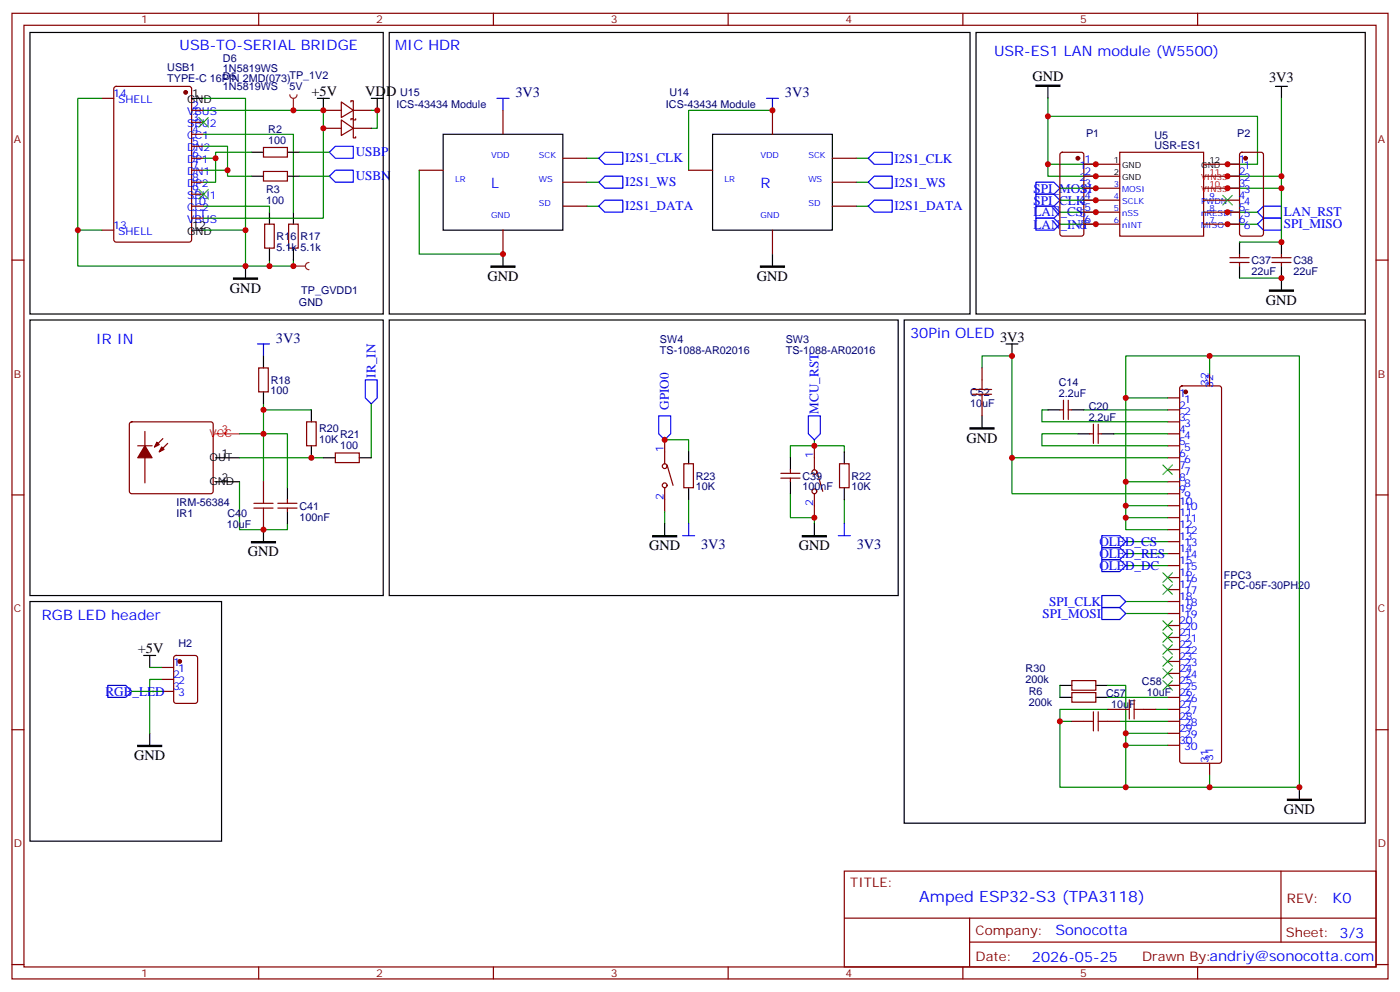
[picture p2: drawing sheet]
<svg xmlns="http://www.w3.org/2000/svg" width="412mm" height="292mm" viewBox="0 0 412 292" stroke-linecap="round" stroke-linejoin="round" font-family="sans-serif">
<g fill="none" stroke="#870000" stroke-width=".35">
<path d="M3.5 3.9h405.4v284.4h-405.4zM7.1 7.4h398.2v277.3h-398.2zM76.2 3.9v3.5M145.3 3.9v3.5M214.5 3.9v3.5M283.6 3.9v3.5M352.8 3.9v3.5M3.5 76.6h3.6M78 66h2.8v7.1h-2.8zM85 66h2.8v7.1h-2.8zM405.3 76.6h3.6M3.5 145.7h3.6"/>
<path d="M405.3 145.7h3.6M3.5 214.9h3.6M405.3 214.9h3.6M248.7 256.5h156.6v28.2h-156.6zM377.3 256.5v20.9M248.7 270.4h156.5M285.6 277.4h119.6M285.6 270.4v14.1M3.5 284h3.6M76.2 284.7v3.6M145.3 284.7v3.6M214.5 284.7v3.6"/>
<path d="M283.6 284.7v3.6M352.8 284.7v3.6M405.3 284h3.6"/>
</g>
<path d="M79.4 76.6v1.8h-7.1M86.4 76.6v1.8h-7M70.6 141.9v14.1h14.1v-1.8" fill="none" stroke="#008700" stroke-width=".35"/>
<path d="M79.4 62.5v3.5M79.4 73.1v3.5M86.4 62.5v3.5M86.4 73.1v3.5" fill="none" stroke="#000" stroke-width=".35"/>
<path d="M38.3 124.4l.5-.2h23.3l.5 .2 .2 .5v19.8l-.2 .5-.5 .2h-23.3l-.5-.3-.2-.4v-19.8z" fill="#fff" stroke="#870000" stroke-width=".35"/>
<g fill="none" stroke="#000" stroke-width=".35">
<path d="M8.8 9.6h104.1v82.9h-104.1zM287.5 9.6h114.7v82.9h-114.7zM56.4 29h3.6M308.7 25.4v3.6M375.7 25.4h3.5M377.5 25.4v3.6M56.4 67.8h3.6M72.3 78.4v3.5M365.1 71.3v3.5M365.1 78.4v3.5M377.5 71.3v3.5M377.5 78.4v7"/>
<path d="M8.8 94.2h104.1v81.2h-104.1zM77.6 104.8v3.5M77.6 115.4v3.5M63.5 134.8h7.1M91.7 120.7v3.5M91.7 131.3v3.5M95.2 134.8h3.6M105.8 134.8h3.6M63.5 141.9h7.1M77.6 156v3.5M84.7 143.6v3.5M84.7 150.7v3.5"/>
</g>
<path d="M63.5 127.7h7.1" fill="none" stroke="#f00" stroke-width=".35"/>
<g fill="#870000" stroke="#870000" stroke-width=".35">
<path d="M42.7 131.3l2.1 3.5h-4.2z"/>
<path d="M47.6 131.6l.7 .7-1.4 .7z"/>
<path d="M46.2 130.2l.7 .7-1.4 .7z"/>
<circle cx="54.7" cy="27.2" r=".53"/>
</g>
<g fill="none" stroke="#870000" stroke-width=".35">
<path d="M30 29h3.5M33.7 25.6l.5-.2h21.5l.7 .5v44.7l-.4 .6-21.8 .1-.6-.5-.1-44.7zM56.4 32.5h3.6M56.4 36h3.6M56.4 39.5h3.6M56.4 43.1h3.6M56.4 46.6h3.6M56.4 50.1h3.6M56.4 53.7h3.6M56.4 57.2h3.6M322.8 48.4h7M322.8 51.9h7"/>
<path d="M322.8 55.4h7M322.8 58.9h7M329.8 44.8h24.7v24.7h-24.7zM354.5 48.4h7.1M354.5 51.9h7.1M354.5 55.4h7.1M354.5 58.9h7.1M30 67.8h3.5M56.4 60.7h3.6M56.4 64.2h3.6M322.8 62.5h7M322.8 66h7"/>
<path d="M354.5 62.5h7.1M354.5 66h7.1M362.3 77.3h5.6M362.3 75.9h5.6M365.1 74.8v1.1M365.1 77.3v1.1M374.6 77.3h5.7M374.6 75.9h5.7M377.5 74.8v1.1M377.5 77.3v1.1M76.2 108.3h2.8v7.1h-2.8zM40.6 131.3h4.2"/>
<path d="M42.7 127v15.2M48 129.2l-2.5 2.4M49.4 130.6l-2.5 2.4M90.3 124.2h2.8v7.1h-2.8zM98.8 133.4h7v2.8h-7zM77.6 141.9v3.5M77.6 152.4v3.6M81.8 148.2h5.7M81.8 149.6h5.7M84.7 147.1v1.1M84.7 149.6v1.1"/>
</g>
<path d="M305.2 25.1h7v.3h-7zM68.8 81.9h7v.3h-7zM373.9 85.4h7.1v.4h-7.1zM74.1 159.5h7v.3h-7z" fill="#000" stroke="#000" stroke-width=".35"/>
<g fill="none" stroke="#008700" stroke-width=".35">
<path d="M30 29h-7.1v38.8h7.1M60 29h12.3v38.8M60 32.5h35.2v31.7h-35.2M60 39.5h26.4v23M308.7 29v19.4h14.1M308.7 34.3h61.7v14.1h-8.8M377.5 29v22.9h-15.9M60 46.6h3.5M60 50.1h7M308.7 48.4v3.5h14.1M312.2 55.4h10.6M312.2 58.9h10.6"/>
<path d="M377.5 51.9v3.5h-15.9M377.5 55.4v15.9h-12.4M22.9 67.8v10.6h49.4v-10.6h-12.3M60 60.7h19.4v1.8M312.2 62.5h10.6M312.2 66h10.6M361.6 62.5h8.8M361.6 66h8.8M365.1 81.9h12.4M77.6 118.9v23M109.4 118.9v15.9M70.6 127.7h14.1v15.9"/>
<path d="M70.6 134.8h24.6M77.6 120.7h14.1"/>
</g>
<path d="M74.8 149.6h5.6M74.8 148.2h5.6M77.6 145.4v2.8M77.6 149.6v2.8" fill="none" stroke="#a10000" stroke-width=".35"/>
<path d="M97 44.8l1.8-1.7h5.3v3.5h-5.3zM97 51.9l1.8-1.8h5.3v3.6h-5.3zM305.2 53.7h5.2l1.8 1.7-1.8 1.8h-5.2zM305.2 57.2h5.2l1.8 1.7-1.8 1.8h-5.2zM305.2 60.7h5.2l1.8 1.8-1.8 1.7h-5.2zM305.2 64.2h5.2l1.8 1.8-1.8 1.8h-5.2zM370.4 66l1.8-1.8h5.3v3.6h-5.3zM370.4 62.5l1.8-1.8h5.3v3.5h-5.3zM75.8 101.3h3.6M77.6 101.3v3.5M107.6 111.9h3.5v5.3l-1.7 1.7-1.8-1.7z" fill="none" stroke="#00f" stroke-width=".35"/>
<path d="M58.6 34.6l2.8 2.8M61.4 34.6l-2.8 2.8M58.6 55.8l2.8 2.8M61.4 55.8l-2.8 2.8M360.2 57.5l2.8 2.9M363 57.5l-2.8 2.9" fill="none" stroke="#3c3" stroke-width=".35"/>
<path d="M86.4 78.4h3.6M91 77.3a1.06 1.06 0 0 0-1 1.1 1.06 1.06 0 0 0 1 1" fill="none" stroke="#8c2424" stroke-width=".35"/>
<circle cx="86.4" cy="78.4" r=".18" fill="#8c2424"/>
<path d="M93.5 29h3.5M95.2 29v3.5M8.8 177.1h56.5v70.6h-56.5zM42.3 193h3.6M44.1 193v3.5M44.1 215.9v3.6" fill="none" stroke="#000" stroke-width=".35"/>
<path d="M47.6 196.5h3.6M51.4 193.2l.5-.2h5.6l.7 .4v13l-.5 .7h-5.8l-.7-.4v-13zM47.6 200.1h3.6M47.6 203.6h3.6" fill="none" stroke="#870000" stroke-width=".35"/>
<circle cx="52.9" cy="194.8" r=".53" fill="#870000" stroke="#870000" stroke-width=".35"/>
<path d="M40.6 219.5h7v.3h-7z" fill="#000" stroke="#000" stroke-width=".35"/>
<path d="M44.1 196.5h3.5M38.8 203.6h8.8M47.6 200.1h-3.5v15.8" fill="none" stroke="#008700" stroke-width=".35"/>
<path d="M31.7 201.8h5.3l1.8 1.8-1.8 1.8h-5.3z" fill="none" stroke="#00f" stroke-width=".35"/>
<path d="M85.4 27.9a1.06 1.06 0 0 0 1 1.1 1.06 1.06 0 0 0 1.1-1.1M86.4 29v3.5" fill="none" stroke="#8c2424" stroke-width=".35"/>
<circle cx="86.4" cy="32.5" r=".18" fill="#8c2424"/>
<path d="M144.6 78.4h7.1v.3h-7.1zM224 78.4h7.1v.3h-7.1zM285.8 126h7v.3h-7zM192.3 157.7h7v.4h-7zM236.4 157.7h7v.4h-7zM379.2 235.3h7.1v.4h-7.1z" fill="#000" stroke="#000" stroke-width=".35"/>
<g fill="none" stroke="#000" stroke-width=".35">
<path d="M114.7 9.6h171.1v82.9h-171.1zM109.4 29h3.5M111.1 29v3.5M130.5 39.5h35.3v28.3h-35.3zM209.9 39.5h35.3v28.3h-35.3zM74.1 44.8h3.5M74.1 51.9h3.5M84.7 44.8h3.5M84.7 51.9h3.5M148.2 74.8v3.6M227.5 74.8v3.6M114.7 94.2h149.9v81.2h-149.9z"/>
<path d="M266.3 94.2h135.9v148.2h-135.9zM296.3 101.3h3.6M298.1 101.3v3.5M202.8 133v3.6M232.8 134.8v3.5M248.7 133v3.6M289.3 122.4v3.6M308.7 120.7h3.5M315.7 120.7h3.6M317.5 127.7h3.5M324.6 127.7h3.5M195.8 154.2v3.5"/>
<path d="M202.8 143.6v3.5M232.8 141.9v3.5M239.9 154.2v3.5M248.7 143.6v3.5M312.2 205.4h3.5M312.2 201.8h3.5M322.8 205.4h3.5M322.8 201.8h3.5M382.8 231.8v3.5"/>
</g>
<g fill="none" stroke="#870000" stroke-width=".35">
<path d="M95.2 32.5h5.3M95.2 37.8h5.3M100.5 30l3.6 2.5-3.6 2.1zM100.5 35.3l3.6 2.5-3.6 2.1zM103.4 30v-.3h.7v2.8M103.4 35.3v-.3h.7v2.8M104.1 32.5v2.8h.7v-.3M104.1 37.8v2.8h.7v-.3M104.1 32.5h5.3M104.1 37.8h5.3M148.2 32.5v7M227.5 32.5v7"/>
<path d="M77.6 43.4h7.1v2.8h-7.1zM77.6 50.5h7.1v2.8h-7.1zM123.5 50.1h7M165.8 46.6h7.1M165.8 53.7h7.1M202.8 50.1h7.1M245.2 46.6h7M245.2 53.7h7M312.4 45l.5-.2h5.7l.6 .5 .1 23.5-.5 .7h-5.9l-.6-.4-.1-23.6zM319.3 48.4h3.5M319.3 51.9h3.5M319.3 55.4h3.5"/>
<path d="M319.3 58.9h3.5M361.6 48.4h3.5M361.6 51.9h3.5M361.6 55.4h3.5M361.6 58.9h3.5M365.4 45l.4-.2h5.7l.6 .5 .1 23.5-.5 .7h-5.9l-.6-.4-.1-23.6zM148.2 67.8v7M165.8 60.7h7.1M227.5 67.8v7M245.2 60.7h7M319.3 62.5h3.5M319.3 66h3.5"/>
<path d="M361.6 62.5h3.5M361.6 66h3.5M289.3 108.3v3.6M289.3 118.9v3.5M313.3 117.9v5.6M314.7 117.9v5.6M344 117.2h3.5M347.7 113.8l.5-.2h10.9l.5 .2 .2 .5v109.7l-.2 .5-.5 .3h-10.9l-.5-.3-.2-.5v-109.7zM356.3 110.1v3.5M195.8 129.5v7.1M196.5 136.9l1.8 6M201.4 136.6h2.9v7h-2.9z"/>
<path d="M230 139.4h5.7M232.8 138.3v1.1M239.9 131.3v7M240.6 138.7l1.8 6M247.3 136.6h2.8v7h-2.8zM312.2 120.7h1.1M314.7 120.7h1M321 127.7h1.1M322.1 124.9v5.7M323.5 127.7h1.1M323.5 124.9v5.7M344 120.7h3.5"/>
<path d="M344 124.2h3.5M344 127.7h3.5M344 131.3h3.5M344 134.8h3.5M344 138.3h3.5M195.8 143.6v7.1M230 140.8h5.7M232.8 140.8v1.1M239.9 145.4v7M344 141.9h3.5M344 145.4h3.5M344 148.9h3.5"/>
<path d="M344 152.4h3.5M344 156h3.5M344 159.5h3.5M344 163h3.5M344 166.5h3.5M344 170.1h3.5M344 173.6h3.5M344 177.1h3.5M344 180.7h3.5M344 184.2h3.5M344 187.7h3.5M344 191.2h3.5"/>
<path d="M344 194.8h3.5M344 198.3h3.5M315.7 203.9h7.1v2.9h-7.1zM315.7 200.4h7.1v2.8h-7.1zM315.7 212.4h3.6M326.3 208.9h3.5M326.3 212.4h3.5M336.9 208.9h3.5M344 201.8h3.5M344 205.4h3.5M344 208.9h3.5M344 212.4h3.5"/>
<path d="M344 215.9h3.5M344 219.5h3.5M356.3 224.8v3.5"/>
<circle cx="195.8" cy="137.3" r=".71"/>
<circle cx="239.9" cy="139" r=".71"/>
<circle cx="195.8" cy="142.9" r=".71"/>
<circle cx="239.9" cy="144.7" r=".71"/>
</g>
<g fill="#870000" stroke="#870000" stroke-width=".35">
<circle cx="349.2" cy="115.4" r=".53"/>
<circle cx="317.5" cy="46.6" r=".53"/>
<circle cx="366.9" cy="46.6" r=".53"/>
</g>
<g fill="none" stroke="#008700" stroke-width=".35">
<path d="M109.4 32.5h1.7v5.3h-1.7M227.5 32.5h-24.7v17.6M60 43.1h7v8.8h7.1M74.1 44.8h-10.6v8.9h-3.5M88.2 44.8h8.8M88.2 51.9h8.8M123.5 50.1v24.7h24.7M172.9 46.6h3.5M172.9 53.7h3.5M252.2 46.6h3.6M252.2 53.7h3.6M172.9 60.7h3.5"/>
<path d="M252.2 60.7h3.6M289.3 108.3v-3.5h8.8v30h45.9M331.6 117.2v24.7h12.4M356.3 104.8h26.5v127h-26.5v-3.5M356.3 110.1v-5.3h-24.7v12.4h12.4M195.8 129.5h7v3.5M239.9 131.3h-7.1v3.5M239.9 131.3h8.8v1.7M239.9 129.5v1.8M298.1 134.8v10.6h45.9M308.7 120.7h-1.8v3.5h37.1M317.5 127.7h-10.6v3.6h37.1"/>
<path d="M319.3 120.7h24.7M328.1 127.7h15.9M195.8 150.7v3.5M202.8 147.1v7.1M232.8 145.4v7h7.1v1.8M248.7 147.1v7.1M331.6 141.9v7h12.4M331.6 148.9v3.5h12.4M331.6 152.4v3.6h12.4M331.6 159.5h12.4M331.6 163h12.4M331.6 166.5h12.4"/>
<path d="M331.6 177.1h12.4M331.6 180.7h12.4M312.2 201.8v3.6M315.7 212.4h-3.5v19.4h19.4M326.3 208.9h-14.1v3.5M326.3 201.8h5.3v14.1M326.3 205.4h17.7M329.8 212.4h14.2M340.4 208.9h3.6M344 219.5h-12.4v12.3h24.7M344 215.9h-12.4v3.6"/>
</g>
<g fill="none" stroke="#3c3" stroke-width=".35">
<path d="M342.5 136.9l2.9 2.8M345.4 136.9l-2.9 2.8M342.5 168.7l2.9 2.8M342.5 172.2l2.9 2.8M345.4 168.7l-2.9 2.8M345.4 172.2l-2.9 2.8M342.5 182.8l2.9 2.8M342.5 186.3l2.9 2.8M342.5 196.9l2.9 2.8M342.5 193.4l2.9 2.8M342.5 189.8l2.9 2.9M345.4 182.8l-2.9 2.8"/>
<path d="M345.4 186.3l-2.9 2.8M345.4 196.9l-2.9 2.8M345.4 193.4l-2.9 2.8M345.4 189.8l-2.9 2.9M342.5 200.4l2.9 2.8M345.4 200.4l-2.9 2.8"/>
</g>
<path d="M286.5 116.1h5.6M286.5 114.7h5.6M289.3 111.9v2.8M289.3 116.1v2.8M319.3 212.4h2.8M322.1 209.6v5.6M323.5 212.4h2.8M323.5 209.6v5.6M329.8 208.9h2.9M332.7 206.1v5.6M334.1 208.9h2.8M334.1 206.1v5.6" fill="none" stroke="#a10000" stroke-width=".35"/>
<g fill="none" stroke="#00f" stroke-width=".35">
<path d="M146.4 29h3.5M148.2 29v3.5M225.8 29h3.5M227.5 29v3.5M176.4 53.7l1.8-1.8h5.2v3.5h-5.2zM178.2 44.8h5.2v3.6h-5.2l-1.8-1.8zM255.8 46.6l1.7-1.8h5.3v3.6h-5.3zM255.8 53.7l1.7-1.8h5.3v3.5h-5.3zM176.4 60.7l1.8-1.8h5.2v3.6h-5.2zM255.8 60.7l1.7-1.8h5.3v3.6h-5.3zM194 122.4h3.6v5.3l-1.8 1.8-1.8-1.8zM238.1 122.4h3.6v5.3l-1.8 1.8-1.8-1.8z"/>
<path d="M201.1 157.7h3.5M202.8 154.2v3.5M246.9 157.7h3.6M248.7 154.2v3.5M324.6 157.7h5.2l1.8 1.8-1.8 1.8h-5.2zM324.6 161.3h5.2l1.8 1.7-1.8 1.8h-5.2zM324.6 164.8h5.2l1.8 1.7-1.8 1.8h-5.2zM324.6 175.4h5.2l1.8 1.7-1.8 1.8h-5.2zM324.6 178.9h5.2l1.8 1.8-1.8 1.7h-5.2z"/>
</g>
<g fill="#c00">
<circle cx="79.4" cy="78.4" r=".88"/>
<circle cx="77.6" cy="156" r=".88"/>
<circle cx="77.6" cy="127.7" r=".88"/>
<circle cx="91.7" cy="134.8" r=".88"/>
<circle cx="77.6" cy="120.7" r=".88"/>
<circle cx="22.9" cy="67.8" r=".88"/>
<circle cx="72.3" cy="78.4" r=".88"/>
<circle cx="72.3" cy="67.8" r=".88"/>
<circle cx="63.5" cy="46.6" r=".88"/>
<circle cx="67" cy="50.1" r=".88"/>
<circle cx="308.7" cy="48.4" r=".88"/>
<circle cx="308.7" cy="34.3" r=".88"/>
<circle cx="377.5" cy="51.9" r=".88"/>
<circle cx="377.5" cy="55.4" r=".88"/>
<circle cx="377.5" cy="71.3" r=".88"/>
<circle cx="377.5" cy="81.9" r=".88"/>
<circle cx="86.4" cy="78.4" r=".88"/>
<circle cx="95.3" cy="32.5" r=".88"/>
<circle cx="86.4" cy="32.5" r=".88"/>
<circle cx="298.1" cy="104.8" r=".88"/>
<circle cx="356.3" cy="104.8" r=".88"/>
<circle cx="382.8" cy="231.8" r=".88"/>
<circle cx="356.3" cy="231.8" r=".88"/>
<circle cx="298.1" cy="134.8" r=".88"/>
<circle cx="331.6" cy="117.2" r=".88"/>
<circle cx="331.6" cy="141.9" r=".88"/>
<circle cx="331.6" cy="148.9" r=".88"/>
<circle cx="331.6" cy="152.4" r=".88"/>
<circle cx="331.6" cy="219.5" r=".88"/>
<circle cx="331.6" cy="231.8" r=".88"/>
<circle cx="312.2" cy="212.4" r=".88"/>
<circle cx="331.6" cy="215.9" r=".88"/>
<circle cx="322.8" cy="48.4" r=".88"/>
<circle cx="322.8" cy="51.9" r=".88"/>
<circle cx="322.8" cy="55.4" r=".88"/>
<circle cx="322.8" cy="58.9" r=".88"/>
<circle cx="322.8" cy="62.5" r=".88"/>
<circle cx="322.8" cy="66" r=".88"/>
<circle cx="361.6" cy="48.4" r=".88"/>
<circle cx="361.6" cy="51.9" r=".88"/>
<circle cx="361.6" cy="55.4" r=".88"/>
<circle cx="361.6" cy="62.5" r=".88"/>
<circle cx="361.6" cy="66" r=".88"/>
<circle cx="239.9" cy="152.4" r=".88"/>
<circle cx="239.9" cy="131.3" r=".88"/>
<circle cx="195.8" cy="129.5" r=".88"/>
<circle cx="227.5" cy="32.5" r=".88"/>
<circle cx="148.2" cy="74.8" r=".88"/>
<circle cx="95.3" cy="37.8" r=".88"/>
<circle cx="111.1" cy="32.5" r=".88"/>
</g>
<text font-size="4.6" fill="#00f" x="270.8" y="265.5">Amped ESP32-S3 (TPA3118)</text>
<g font-size="4.2" fill="#00f">
<text x="52.9" y="14.9">USB-TO-SERIAL BRIDGE</text>
<text x="116.4" y="14.9">MIC HDR</text>
<text x="292.8" y="16.6">USR-ES1 LAN module (W5500)</text>
<text x="144.6" y="55.4">L</text>
<text x="224" y="55.4">R</text>
<text x="28.2" y="101.3">IR IN</text>
<text x="268.1" y="99.5">30Pin OLED</text>
<text x="12.3" y="182.4">RGB LED header</text>
<text x="392.5" y="265.8">K0</text>
<text x="310.9" y="275.3">Sonocotta</text>
<text x="304" y="283.1">2026-05-25</text>
</g>
<g font-size="4.2">
<text x="304.1" y="24">GND</text>
<text x="91.7" y="28.3">+5V</text>
<text x="107.6" y="28.3">VDD</text>
<text x="373.8" y="24.3">3V3</text>
<text x="143.6" y="82.7">GND</text>
<text x="223" y="82.7">GND</text>
<text x="67.7" y="86.2">GND</text>
<text x="372.9" y="89.7">GND</text>
<text x="294.6" y="100.6">3V3</text>
<text x="284.7" y="130.3">GND</text>
<text x="191.2" y="162">GND</text>
<text x="235.3" y="162">GND</text>
<text x="73" y="163.7">GND</text>
<text x="40.6" y="192.3">+5V</text>
<text x="39.5" y="223.9">GND</text>
<text x="378.2" y="239.7">GND</text>
</g>
<g font-size="4.2" fill="#000080">
<text x="151.8" y="28.7">3V3</text>
<text x="231.2" y="28.7">3V3</text>
<text x="81.3" y="100.9">3V3</text>
<text x="206.5" y="161.6">3V3</text>
<text x="252.4" y="161.6">3V3</text>
</g>
<g font-size="3.9" fill="#00f">
<text x="104.8" y="46">USBP</text>
<text x="184.1" y="47.8">I2S1_CLK</text>
<text x="263.5" y="47.9">I2S1_CLK</text>
<text x="104.8" y="53.1">USBN</text>
<text x="184.1" y="54.9">I2S1_WS</text>
<text x="263.5" y="54.9">I2S1_WS</text>
<text x="304.4" y="56.7">SPI_MOSI</text>
<text x="184.1" y="62">I2S1_DATA</text>
<text x="263.5" y="61.9">I2S1_DATA</text>
<text x="304.4" y="60.2">SPI_CLK</text>
<text x="304.4" y="63.7">LAN_CS</text>
<text x="378.2" y="63.7">LAN_RST</text>
<text x="304.4" y="67.3">LAN_INT</text>
<text x="378.2" y="67.2">SPI_MISO</text>
<text x="110.6" y="111.2" transform="rotate(-90 110.6 111.2)">IR_IN</text>
<text x="197" y="120.7" transform="rotate(-90 197 120.7)">GPIO0</text>
<text x="241.1" y="121.9" transform="rotate(-90 241.1 121.9)">MCU_RST</text>
<text x="323.8" y="160.7">OLED_CS</text>
<text x="323.8" y="164.3">OLED_RES</text>
<text x="323.8" y="167.8">OLED_DC</text>
<text x="309" y="178.4">SPI_CLK</text>
<text x="307.1" y="182">SPI_MOSI</text>
<text x="31" y="204.9">RGB_LED</text>
</g>
<g font-size="3.9" fill="#800">
<text x="250.5" y="261.1">TITLE:</text>
<text x="379.1" y="265.8">REV:</text>
<text x="287.4" y="275.3">Company:</text>
<text x="378.7" y="275.9">Sheet: 3/3</text>
<text x="287.4" y="283">Date:</text>
<text x="336.4" y="283.1">Drawn By:andriy@sonocotta.com</text>
</g>
<g font-size="3.2" fill="#800">
<text x="41.6" y="6.9">1</text>
<text x="110.8" y="6.9">2</text>
<text x="179.9" y="6.9">3</text>
<text x="249.1" y="6.9">4</text>
<text x="318.2" y="6.9">5</text>
<text x="4.1" y="42">A</text>
<text x="405.9" y="42">A</text>
<text x="4.1" y="111.2">B</text>
<text x="405.9" y="111.2">B</text>
<text x="4.1" y="180.3">C</text>
<text x="405.9" y="180.3">C</text>
<text x="4.1" y="249.4">D</text>
<text x="405.9" y="249.4">D</text>
<text x="41.6" y="287.7">1</text>
<text x="110.8" y="287.7">2</text>
<text x="179.9" y="287.7">3</text>
<text x="249.1" y="287.7">4</text>
<text x="318.2" y="287.7">5</text>
</g>
<g font-size="3.2" fill="#000080">
<text x="49.3" y="21">USB1</text>
<text x="65.7" y="21.3">1N5819WS</text>
<text x="65.7" y="18.2">D6</text>
<text x="65.7" y="23.4">D5</text>
<text x="85.3" y="23.3">TP_1V2</text>
<text x="49.3" y="24.2">TYPE-C 16PIN 2MD(073)</text>
<text x="65.7" y="26.6">1N5819WS</text>
<text x="85.3" y="26.6">5V</text>
<text x="117.8" y="28.3">U15</text>
<text x="197.2" y="28.3">U14</text>
<text x="116.8" y="31.9">ICS-43434 Module</text>
<text x="196.2" y="31.9">ICS-43434 Module</text>
<text x="79" y="39.1">R2</text>
<text x="319.9" y="40.4">P1</text>
<text x="340.1" y="40.8">U5</text>
<text x="364.5" y="40.4">P2</text>
<text x="79" y="42.4">100</text>
<text x="340.1" y="43.8">USR-ES1</text>
<text x="78.4" y="56.9">R3</text>
<text x="78.4" y="60.1">100</text>
<text x="81.5" y="70.7">R16</text>
<text x="88.5" y="70.7">R17</text>
<text x="81.5" y="73.9">5.1k 5.1k</text>
<text x="368.7" y="77.7">C37</text>
<text x="381" y="77.7">C38</text>
<text x="368.7" y="80.9">22uF</text>
<text x="381" y="80.9">22uF</text>
<text x="88.8" y="86.5">TP_GVDD1</text>
<text x="88.1" y="90.1">GND</text>
<text x="194.4" y="101.1">SW4</text>
<text x="231.5" y="101.1">SW3</text>
<text x="194.4" y="104.2">TS-1088-AR02016</text>
<text x="231.5" y="104.2">TS-1088-AR02016</text>
<text x="79.7" y="112.9">R18</text>
<text x="311.9" y="113.6">C14</text>
<text x="79.7" y="116.1">100</text>
<text x="285.8" y="119.7">10uF</text>
<text x="285.8" y="116.5">C52</text>
<text x="311.9" y="116.8">2.2uF</text>
<text x="320.7" y="123.9">2.2uF</text>
<text x="320.7" y="120.7">C20</text>
<text x="94" y="130.3">10K</text>
<text x="94" y="127.1">R20</text>
<text x="100.2" y="129.1">R21</text>
<text x="100.2" y="132.3">100</text>
<text x="205" y="141.2">R23</text>
<text x="236.4" y="141.2">C39</text>
<text x="250.8" y="141.2">R22</text>
<text x="52" y="148.9">IRM-56384</text>
<text x="205" y="144.3">10K</text>
<text x="236.4" y="144.3">100nF</text>
<text x="250.8" y="144.3">10K</text>
<text x="52" y="152.1">IR1</text>
<text x="66.8" y="155.4">10uF</text>
<text x="67" y="152.1">C40</text>
<text x="88.2" y="153.3">100nF</text>
<text x="88.2" y="150">C41</text>
<text x="360.5" y="173.3">FPC-05F-30PH20</text>
<text x="360.5" y="170.4">FPC3</text>
<text x="52.6" y="190.6">H2</text>
<text x="302.1" y="201.2">200k</text>
<text x="302.1" y="198">R30</text>
<text x="336.4" y="201.8">C58</text>
<text x="303.1" y="208">200k</text>
<text x="303.1" y="204.8">R6</text>
<text x="325.8" y="205.4">C57</text>
<text x="327.3" y="208.5">10uF</text>
<text x="337.9" y="205">10uF 26</text>
</g>
<g font-size="3.2" fill="#00f">
<text x="33.3" y="28.6">14</text>
<text x="34.8" y="30.4">SHELL</text>
<text x="55.1" y="33.9">VBUS</text>
<text x="56.6" y="32.1">2</text>
<text x="56.6" y="35.7">3</text>
<text x="55.1" y="37.4">SBU2</text>
<text x="55.1" y="41">CC1</text>
<text x="56.6" y="39.2">4</text>
<text x="55.1" y="44.5">DN2</text>
<text x="56.6" y="42.7">5</text>
<text x="56.6" y="46.2">6</text>
<text x="55.1" y="48">DP1</text>
<text x="55.1" y="51.5">DN1</text>
<text x="56.6" y="49.8">7</text>
<text x="56.6" y="53.3">8</text>
<text x="318" y="49.8">1</text>
<text x="318" y="53.3">2</text>
<text x="319.4" y="48">1</text>
<text x="319.4" y="51.5">2</text>
<text x="364.9" y="48">1</text>
<text x="364.9" y="51.5">2</text>
<text x="366.4" y="49.8">1</text>
<text x="366.4" y="53.3">2</text>
<text x="55.1" y="55.1">DP2</text>
<text x="55.1" y="58.6">SBU1</text>
<text x="56.6" y="56.8">9</text>
<text x="318" y="56.8">3</text>
<text x="319.4" y="55.1">3</text>
<text x="319.4" y="58.6">4</text>
<text x="364.9" y="55.1">3</text>
<text x="364.9" y="58.6">4</text>
<text x="366.4" y="56.8">3</text>
<text x="55.1" y="62.1">CC2</text>
<text x="55.1" y="65.7">VBUS</text>
<text x="56.6" y="60.4">10</text>
<text x="56.6" y="63.9">11</text>
<text x="318" y="60.4">4</text>
<text x="318" y="63.9">5</text>
<text x="319.4" y="62.1">5</text>
<text x="319.4" y="65.7">6</text>
<text x="364.9" y="62.1">5</text>
<text x="364.9" y="65.7">6</text>
<text x="366.4" y="60.4">4</text>
<text x="366.4" y="63.9">5</text>
<text x="33.3" y="67.4">13</text>
<text x="34.8" y="69.2">SHELL</text>
<text x="318" y="67.4">6</text>
<text x="366.4" y="67.4">6</text>
<text x="356" y="113.6" transform="rotate(-90 356 113.6)">32</text>
<text x="347.3" y="116.8">1</text>
<text x="348.8" y="118.6">1</text>
<text x="357.4" y="114.3" transform="rotate(-90 357.4 114.3)">32</text>
<text x="347.3" y="120.3">2</text>
<text x="347.3" y="123.9">3</text>
<text x="348.8" y="122.1">2</text>
<text x="348.8" y="125.6">3</text>
<text x="347.3" y="127.4">4</text>
<text x="347.3" y="130.9">5</text>
<text x="348.8" y="129.2">4</text>
<text x="195.4" y="133" transform="rotate(-90 195.4 133)">1</text>
<text x="239.5" y="134.8" transform="rotate(-90 239.5 134.8)">1</text>
<text x="347.3" y="134.4">6</text>
<text x="347.3" y="138">7</text>
<text x="348.8" y="132.7">5</text>
<text x="348.8" y="136.2">6</text>
<text x="347.3" y="141.5">8</text>
<text x="348.8" y="139.7">7</text>
<text x="348.8" y="143.3">8</text>
<text x="195.4" y="147.1" transform="rotate(-90 195.4 147.1)">2</text>
<text x="239.5" y="148.9" transform="rotate(-90 239.5 148.9)">2</text>
<text x="347.3" y="145">9</text>
<text x="347.3" y="148.6">10</text>
<text x="348.8" y="146.8">9</text>
<text x="347.3" y="152.1">11</text>
<text x="347.3" y="155.6">12</text>
<text x="348.8" y="150.3">10</text>
<text x="348.8" y="153.8">11</text>
<text x="347.3" y="159.1">13</text>
<text x="348.8" y="157.4">12</text>
<text x="348.8" y="160.9">13</text>
<text x="347.3" y="162.7">14</text>
<text x="347.3" y="166.2">15</text>
<text x="348.8" y="164.4">14</text>
<text x="348.8" y="168">15</text>
<text x="347.3" y="169.7">16</text>
<text x="347.3" y="173.2">17</text>
<text x="348.8" y="171.5">16</text>
<text x="347.3" y="176.8">18</text>
<text x="348.8" y="175">17</text>
<text x="348.8" y="178.5">18</text>
<text x="347.3" y="180.3">19</text>
<text x="347.3" y="183.8">20</text>
<text x="348.8" y="182.1">19</text>
<text x="348.8" y="185.6">20</text>
<text x="347.3" y="187.4">21</text>
<text x="347.3" y="190.9">22</text>
<text x="348.8" y="189.1">21</text>
<text x="51" y="196.2">1</text>
<text x="52.5" y="197.9">1</text>
<text x="347.3" y="194.4">23</text>
<text x="347.3" y="197.9">24</text>
<text x="348.8" y="192.7">22</text>
<text x="348.8" y="196.2">23</text>
<text x="51" y="199.7">2</text>
<text x="51" y="203.2">3</text>
<text x="52.5" y="201.5">2</text>
<text x="347.3" y="201.5">25</text>
<text x="348.8" y="199.7">24</text>
<text x="348.8" y="203.2">25</text>
<text x="52.5" y="205">3</text>
<text x="347.3" y="208.5">27</text>
<text x="348.8" y="206.8">26</text>
<text x="347.3" y="212.1">28</text>
<text x="347.3" y="215.6">29</text>
<text x="348.8" y="210.3">27</text>
<text x="348.8" y="213.8">28</text>
<text x="347.3" y="219.1">30</text>
<text x="348.8" y="217.3">29</text>
<text x="348.8" y="220.9">30</text>
<text x="356" y="224.8" transform="rotate(-90 356 224.8)">31</text>
<text x="357.4" y="224" transform="rotate(-90 357.4 224)">31</text>
</g>
<g font-size="3.2">
<text x="56.6" y="28.6">1</text>
<text x="55.1" y="30.4">GND</text>
<text x="55.1" y="69.2">GND</text>
<text x="56.6" y="67.4">12</text>
<text x="61.7" y="135.9">OUT</text>
<text x="65.3" y="134.4">1</text>
<text x="61.7" y="142.9">GND</text>
<text x="65.3" y="141.5">2</text>
</g>
<g font-size="3.2" fill="#f00">
<text x="61.7" y="128.8">VCC</text>
<text x="65.3" y="127.4">3</text>
</g>
<g font-size="2.5" fill="#00f">
<text x="144.6" y="46.6">VDD</text>
<text x="158.7" y="46.6">SCK</text>
<text x="224" y="46.6">VDD</text>
<text x="238.1" y="46.6">SCK</text>
<text x="134.1" y="53.7">LR</text>
<text x="158.7" y="53.7">WS</text>
<text x="213.4" y="53.7">LR</text>
<text x="238.1" y="53.7">WS</text>
<text x="328.1" y="55.1">3</text>
<text x="328.1" y="58.6">4</text>
<text x="330.6" y="56.5">MOSI</text>
<text x="356.3" y="58.6">9</text>
<text x="144.6" y="64.2">GND</text>
<text x="158.7" y="60.7">SD</text>
<text x="224" y="64.2">GND</text>
<text x="238.1" y="60.7">SD</text>
<text x="328.1" y="62.1">5</text>
<text x="328.1" y="65.7">6</text>
<text x="330.6" y="60">SCLK</text>
<text x="330.6" y="63.5">nSS</text>
<text x="353.8" y="63.5">nRESET</text>
<text x="353.8" y="60">PWDN</text>
<text x="356.3" y="65.7">7</text>
<text x="356.3" y="62.1">8</text>
<text x="330.6" y="67.1">nINT</text>
<text x="353.8" y="67.1">MISO</text>
</g>
<g font-size="2.5">
<text x="328.1" y="48">1</text>
<text x="328.1" y="51.5">2</text>
<text x="330.6" y="49.4">GND</text>
<text x="330.6" y="53">GND</text>
<text x="353.8" y="49.4">GND</text>
<text x="356.3" y="48">12</text>
</g>
<g font-size="2.5" fill="#f00">
<text x="353.8" y="53">VIN33</text>
<text x="356.3" y="51.5">11</text>
<text x="353.8" y="56.5">VIN33</text>
<text x="356.3" y="55.1">10</text>
</g>
</svg>
